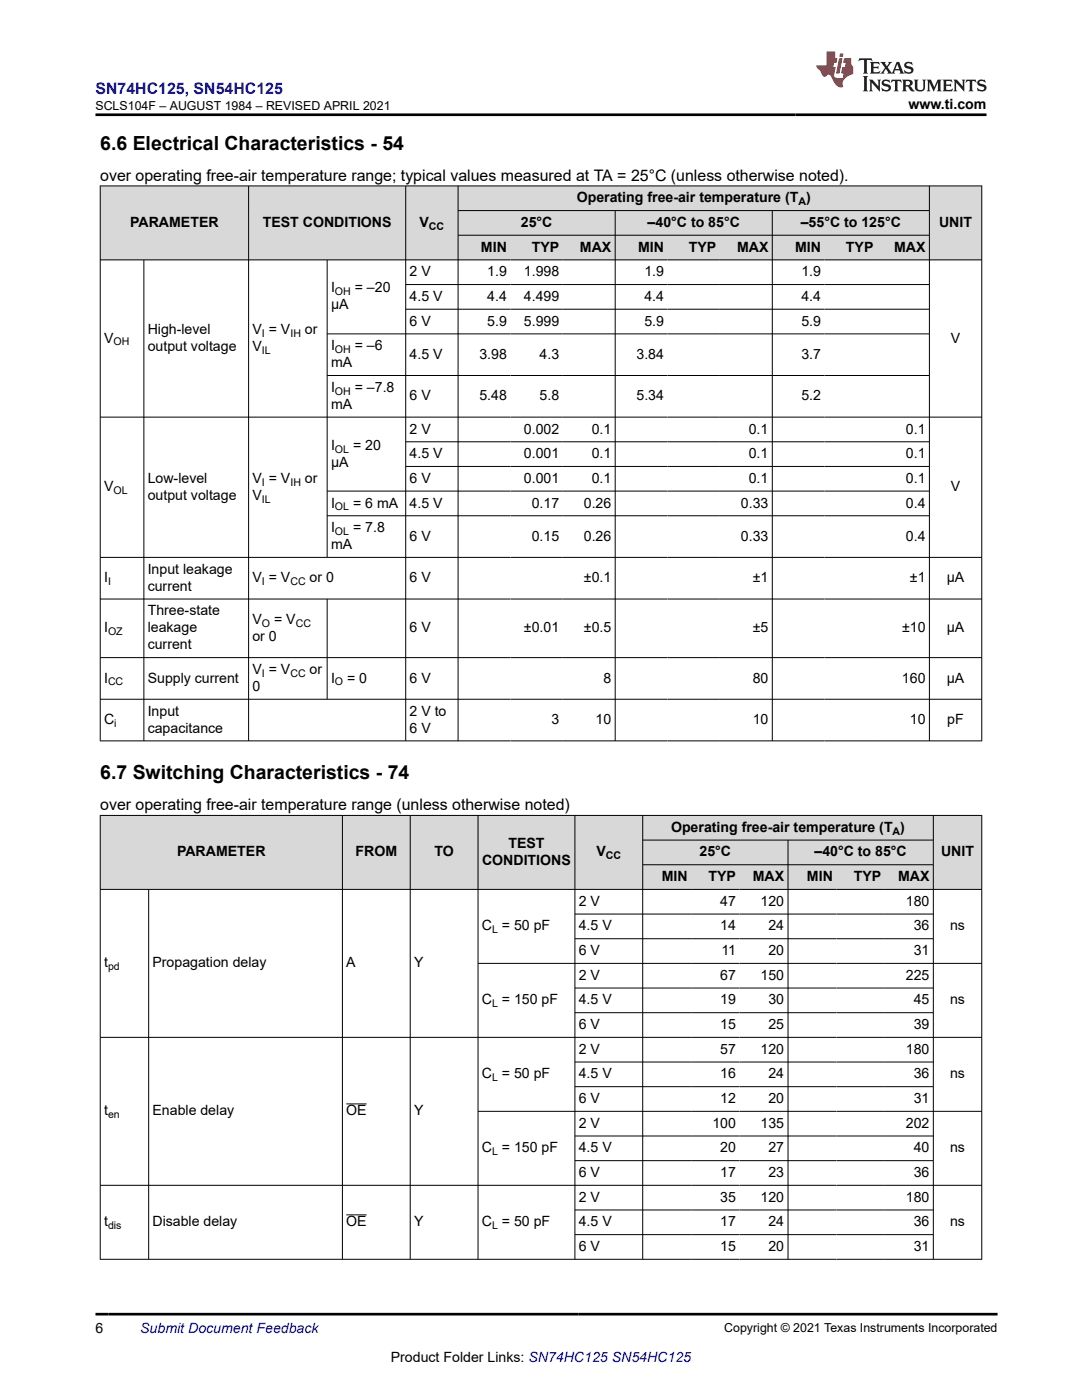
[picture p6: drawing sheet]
<svg xmlns="http://www.w3.org/2000/svg" width="216mm" height="279mm" viewBox="0 0 216 279" stroke-linecap="round" stroke-linejoin="round" font-family="sans-serif">
<g fill="#d8d8d8">
<path d="M20 37.1h175.9v4.9h-175.9z" fill-rule="evenodd"/>
<path d="M20.1 37.2h29.4v14.6h-29.4z" fill-rule="evenodd"/>
<path d="M49.7 37.2h31.2v14.6h-31.2z" fill-rule="evenodd"/>
<path d="M81 37.2h10.3v14.6h-10.3z" fill-rule="evenodd"/>
<path d="M91.5 37.2h93.9v4.8h-93.9z" fill-rule="evenodd"/>
<path d="M185.5 37.2h10.3v14.6h-10.3z" fill-rule="evenodd"/>
<path d="M91.5 42.1h31.2v4.8h-31.2z" fill-rule="evenodd"/>
<path d="M122.8 42.1h31.2v4.8h-31.2z" fill-rule="evenodd"/>
<path d="M154.2 42.1h31.2v4.8h-31.2z" fill-rule="evenodd"/>
<path d="M91.5 47h10.4v4.8h-10.4z" fill-rule="evenodd"/>
<path d="M101.9 47h10.4v4.8h-10.4z" fill-rule="evenodd"/>
<path d="M112.3 47h10.4v4.8h-10.4z" fill-rule="evenodd"/>
<path d="M122.8 47h10.4v4.8h-10.4z" fill-rule="evenodd"/>
<path d="M133.2 47h10.5v4.8h-10.5z" fill-rule="evenodd"/>
<path d="M143.7 47h10.3v4.8h-10.3z" fill-rule="evenodd"/>
<path d="M154.2 47h10.4v4.8h-10.4z" fill-rule="evenodd"/>
<path d="M164.6 47h10.4v4.8h-10.4z" fill-rule="evenodd"/>
<path d="M175 47h10.4v4.8h-10.4z" fill-rule="evenodd"/>
</g>
<g fill="none" stroke="#000" stroke-width=".2">
<path d="M19.9 37.1h176.1M20 37v110.9M49.6 37v110.9M81 37v110.9M91.4 37v110.9M185.5 37v110.9M195.9 37v110.9M19.9 51.9h176.1M28.7 51.9v96M65.3 51.9v59.4M81 56.8h104.5M91.4 42h94.1"/>
<path d="M91.4 46.9h94.1M122.8 42v105.9M154.1 42v105.9M65.3 66.6h120.2M65.3 74.9h120.2M81 61.7h104.5M19.9 83.2h176.1M81 88.2h104.5M81 93.1h104.5M185.5 98h-120.2M19.9 111.2h176.1M19.9 119.5h176.1"/>
<path d="M65.3 119.5v20.1M65.3 102.9h120.2M19.9 131.2h176.1M19.9 139.6h176.1M19.9 147.9h176.1"/>
</g>
<g fill="#d8d8d8">
<path d="M20 162.7h175.9v5h-175.9z" fill-rule="evenodd"/>
<path d="M20.1 162.8h48.2v14.6h-48.2z" fill-rule="evenodd"/>
<path d="M68.4 162.8h13.4v14.6h-13.4z" fill-rule="evenodd"/>
<path d="M81.9 162.8h13.4v14.6h-13.4z" fill-rule="evenodd"/>
<path d="M95.4 162.8h19.3v14.6h-19.3z" fill-rule="evenodd"/>
<path d="M114.8 162.8h13.4v14.6h-13.4z" fill-rule="evenodd"/>
<path d="M128.3 162.8h57.9v4.8h-57.9z" fill-rule="evenodd"/>
<path d="M186.3 162.8h9.5v14.6h-9.5z" fill-rule="evenodd"/>
<path d="M128.3 167.7h28.9v4.8h-28.9z" fill-rule="evenodd"/>
<path d="M157.3 167.7h28.9v4.8h-28.9z" fill-rule="evenodd"/>
<path d="M128.3 172.6h9.6v4.8h-9.6z" fill-rule="evenodd"/>
<path d="M137.9 172.6h9.7v4.8h-9.7z" fill-rule="evenodd"/>
<path d="M147.6 172.6h9.6v4.8h-9.6z" fill-rule="evenodd"/>
<path d="M157.3 172.6h9.6v4.8h-9.6z" fill-rule="evenodd"/>
<path d="M166.9 172.6h9.7v4.8h-9.7z" fill-rule="evenodd"/>
<path d="M176.6 172.6h9.6v4.8h-9.6z" fill-rule="evenodd"/>
</g>
<g fill="none" stroke="#000" stroke-width=".2">
<path d="M19.9 162.7h176.1M19.9 177.5h176.1M20 162.7v88.7M29.7 177.5v73.9M68.3 162.7v88.7M81.9 162.7v88.7M95.4 162.7v88.7M114.7 162.7v88.7M128.2 167.7h58.1M128.2 172.6h58.1M128.2 162.7v88.7M157.2 167.7v83.7"/>
<path d="M186.2 162.7v88.7M195.9 162.7v88.7M95.4 192.3h100.6M114.7 182.4h71.6M114.7 187.3h71.6M114.7 197.2h71.6M114.7 202.1h71.6M114.7 211.9h71.6M114.7 216.9h71.6M196 207h-176.1M19.9 236.6h176.1M69.1 220.3h4.1"/>
<path d="M95.4 221.8h100.6M114.7 226.7h71.6M114.7 231.6h71.6M19.9 251.3h176.1M69.1 242.5h4.1M114.7 241.5h71.6M114.7 246.4h71.6"/>
</g>
<path d="M171.5 11.6l-.2 .6 .5-.2h.6v.1v2.2l-.2 .4h1l-.2-.4v-2.2v-.1h.5l.6 .2-.2-.6zM173.6 12.4l.2 .3v1.6l-.2 .4h1.9l.1-.6a1.08 1.08 0 0 1-1.3 .2v-.7h.6l.4 .2v-.7l-.4 .2h-.6v-.5l.2-.2a1 1 0 0 1 1 .3l-.1-.5zM175.7 12.4l.9 1.1-1 1.2h.9l-.2-.2 .5-.8 .4 .8-.2 .2h1.6l-.2-.2 .2-.5h.9l.1 .5-.1 .2h.9l-.2-.4-.8-1.9h-.5l-.9 2.1-.9-1.1 .9-1h-.8l.2 .2-.4 .6-.4-.6 .2-.2zM179 12.8l.4 1h-.7zM180.7 12.5a.65 .65 0 0 0-.2 .7 .65 .65 0 0 0 .6 .5l.6 .1 .1 .3a.79 .79 0 0 1-.7 .4 .79 .79 0 0 1-.7-.5l.1 .7 .2-.1a.93 .93 0 0 0 1.1 0 .93 .93 0 0 0 .4-.9 1.46 1.46 0 0 0-1.2-.6l-.1-.3a1.09 1.09 0 0 1 1.2 .2l-.2-.6-.1 .1-.5-.2zM172.2 15.2l.2 .4v2.2l-.2 .4h1l-.2-.4v-2.2l.2-.4zM173.4 15.9l.2 .4v1.5l-.2 .4h.8l-.3-.4 .1-1.3 1.6 1.8v-2l.2-.4h-.7l.1 .2 .1 1.1-1.2-1.3zM176.2 16a.65 .65 0 0 0-.2 .8 .65 .65 0 0 0 .6 .4l.6 .2 .1 .2a.79 .79 0 0 1-.7 .4 .79 .79 0 0 1-.7-.5l.1 .7 .2-.1a.93 .93 0 0 0 1.1 .1 .93 .93 0 0 0 .4-1 1.46 1.46 0 0 0-1.2-.5l-.1-.4a1.09 1.09 0 0 1 1.2 .2l-.1-.6-.2 .1-.5-.1zM177.9 15.9l-.1 .6a.63 .63 0 0 1 .8-.3v1.6l-.3 .4h1l-.2-.4v-1.6a.66 .66 0 0 1 .8 .3l-.1-.6zM180 15.9l.2 .4v1.5l-.2 .4h1l-.2-.2-.1-.7h.5l.1 .2a.79 .79 0 0 0 1.2 .6l-1-.9a.61 .61 0 0 0 .6-.6 .61 .61 0 0 0-.5-.7zM180.8 16.2h.1a.47 .47 0 0 1 .5 .1 .47 .47 0 0 1 .1 .5l-.1 .1-.7 .1zM182.3 15.9l.2 .2a2.27 2.27 0 0 0 .4 2 1.04 1.04 0 0 0 1.7-.7v-1.3l.2-.2h-.8l.2 .4v1.1a.6 .6 0 0 1-.6 .6 .6 .6 0 0 1-.6-.6v-1.1l.3-.4zM184.9 15.9l.2 .4v1.5l-.2 .4h.8l-.3-.4v-1.4l.9 1.9 .9-1.9v1.4l-.3 .4h1l-.2-.4v-1.5l.2-.4h-.8l-.7 1.5-.6-1.5zM188.1 15.9l.2 .4v1.5l-.2 .4h1.9l.1-.6a1.09 1.09 0 0 1-1.3 .2v-.7h.6l.4 .2v-.6l-.4 .2h-.6v-.6l.2-.1a1.01 1.01 0 0 1 1 .3l-.1-.6zM190.2 15.9l.3 .4v1.5l-.3 .4h.8l-.2-.4v-1.3l1.6 1.8v-2l.2-.4h-.7l.2 .2v1.1l-1.2-1.3zM192.8 15.9l-.1 .6a.63 .63 0 0 1 .8-.3v1.6l-.3 .4h1l-.2-.4v-1.6a.66 .66 0 0 1 .8 .3l-.1-.6zM195.2 16a.65 .65 0 0 0-.2 .8 .65 .65 0 0 0 .6 .4l.6 .2 .2 .2a.79 .79 0 0 1-.7 .4 .79 .79 0 0 1-.7-.5l.1 .7 .2-.1a.93 .93 0 0 0 1 .1 .93 .93 0 0 0 .5-1 1.46 1.46 0 0 0-1.3-.5v-.4a1.09 1.09 0 0 1 1.2 .2l-.2-.6-.2 .1-.5-.1z" fill="#231f20"/>
<path d="M164.9 10.3v2.7h-2l.1 .4 .8 1a.95 .95 0 0 0 1 .9 .59 .59 0 0 1 .5-.4 .59 .59 0 0 1 .5 .3l.4 .8a1.59 1.59 0 0 0 2.1 1.4 1.61 1.61 0 0 1 1-2.3l1-.3-.1-1.5a1.59 1.59 0 0 1-.3-1.7h-1.5l-.2 .9h.6l-.2 .9h-.5l-.2 .9v.3l.4 .1-.1 .9h-.7a.73 .73 0 0 1-1-.7l.3-1.5h-.5l.1-.9h.5l.2-.9h-.5v-1.3zM167.4 11.6l-.6 3.1h.7l.6-3.1zM167.6 10.7l-.1 .6h.7l.1-.6z" fill="#ed1c24"/>
<path d="M19 22.9h177.8M19 262.3h180" fill="none" stroke="#000" stroke-width=".53"/>
<g font-size="3.9">
<text x="20" y="29.9">6.6 Electrical Characteristics - 54</text>
<text x="20" y="155.5">6.7 Switching Characteristics - 74</text>
</g>
<text font-size="3.2" fill="#00f" x="19" y="18.7">SN74HC125, SN54HC125</text>
<g font-size="3.2">
<text x="20" y="36.1">over operating free-air temperature range; typical values measured at TA = 25°C (unless otherwise noted).</text>
<text x="20" y="161.7">over operating free-air temperature range (unless otherwise noted)</text>
</g>
<g font-size="2.8">
<text x="181.3" y="21.8">www.ti.com</text>
<text x="115.1" y="40.4">Operating free-air temperature (T )</text>
<text x="26" y="45.3">PARAMETER</text>
<text x="52.4" y="45.3">TEST CONDITIONS</text>
<text x="83.7" y="45.3">V</text>
<text x="103.9" y="45.3">25°C</text>
<text x="129.2" y="45.3">–40°C to 85°C</text>
<text x="159.8" y="45.3">–55°C to 125°C</text>
<text x="187.4" y="45.3">UNIT</text>
<text x="96" y="50.2">MIN</text>
<text x="106.1" y="50.2">TYP</text>
<text x="115.7" y="50.2">MAX</text>
<text x="127.3" y="50.2">MIN</text>
<text x="137.5" y="50.2">TYP</text>
<text x="147.1" y="50.2">MAX</text>
<text x="158.7" y="50.2">MIN</text>
<text x="168.8" y="50.2">TYP</text>
<text x="178.4" y="50.2">MAX</text>
<text x="66" y="58.4">I</text>
<text x="70.8" y="58.4">= –20</text>
<text x="81.7" y="55.1">2 V</text>
<text x="97.2" y="55.1">1.9</text>
<text x="104.5" y="55.1">1.998</text>
<text x="128.6" y="55.1">1.9</text>
<text x="159.9" y="55.1">1.9</text>
<text x="66" y="61.8">µA</text>
<text x="81.7" y="60.1">4.5 V</text>
<text x="81.7" y="65">6 V</text>
<text x="97.2" y="60.1">4.4</text>
<text x="97.2" y="65">5.9</text>
<text x="104.5" y="60.1">4.499</text>
<text x="104.5" y="65">5.999</text>
<text x="128.6" y="60.1">4.4</text>
<text x="128.6" y="65">5.9</text>
<text x="159.9" y="60.1">4.4</text>
<text x="159.9" y="65">5.9</text>
<text x="20.8" y="68.4">V</text>
<text x="29.5" y="66.7">High-level</text>
<text x="29.5" y="70.1">output voltage</text>
<text x="50.4" y="70.1">V</text>
<text x="50.4" y="66.7">V = V</text>
<text x="60.8" y="66.7">or</text>
<text x="66" y="69.9">I</text>
<text x="70.8" y="69.9">= –6</text>
<text x="81.7" y="71.6">4.5 V</text>
<text x="95.7" y="71.6">3.98</text>
<text x="107.7" y="71.6">4.3</text>
<text x="127" y="71.6">3.84</text>
<text x="159.9" y="71.6">3.7</text>
<text x="189.7" y="68.4">V</text>
<text x="66" y="73.3">mA</text>
<text x="66" y="78.2">I</text>
<text x="66" y="81.6">mA</text>
<text x="70.8" y="78.2">= –7.8</text>
<text x="81.7" y="79.9">6 V</text>
<text x="95.7" y="79.9">5.48</text>
<text x="107.7" y="79.9">5.8</text>
<text x="127" y="79.9">5.34</text>
<text x="159.9" y="79.9">5.2</text>
<text x="66" y="89.7">I</text>
<text x="70.4" y="89.7">= 20</text>
<text x="81.7" y="86.5">2 V</text>
<text x="104.5" y="86.5">0.002</text>
<text x="118.1" y="86.5">0.1</text>
<text x="149.4" y="86.5">0.1</text>
<text x="180.8" y="86.5">0.1</text>
<text x="66" y="93.1">µA</text>
<text x="81.7" y="91.4">4.5 V</text>
<text x="104.5" y="91.4">0.001</text>
<text x="118.1" y="91.4">0.1</text>
<text x="149.4" y="91.4">0.1</text>
<text x="180.8" y="91.4">0.1</text>
<text x="20.8" y="98.1">V</text>
<text x="29.5" y="96.4">Low-level</text>
<text x="29.5" y="99.7">output voltage</text>
<text x="50.4" y="96.4">V = V</text>
<text x="50.4" y="99.7">V</text>
<text x="60.8" y="96.4">or</text>
<text x="66" y="101.3">I</text>
<text x="70.4" y="101.3">= 6 mA</text>
<text x="81.7" y="101.3">4.5 V</text>
<text x="81.7" y="96.4">6 V</text>
<text x="104.5" y="96.4">0.001</text>
<text x="106.1" y="101.3">0.17</text>
<text x="116.5" y="101.3">0.26</text>
<text x="118.1" y="96.4">0.1</text>
<text x="147.8" y="101.3">0.33</text>
<text x="149.4" y="96.4">0.1</text>
<text x="180.8" y="96.4">0.1</text>
<text x="180.8" y="101.3">0.4</text>
<text x="189.7" y="98.1">V</text>
<text x="66" y="106.2">I</text>
<text x="70.4" y="106.2">= 7.8</text>
<text x="81.7" y="107.9">6 V</text>
<text x="106.1" y="107.9">0.15</text>
<text x="116.5" y="107.9">0.26</text>
<text x="147.8" y="107.9">0.33</text>
<text x="180.8" y="107.9">0.4</text>
<text x="66" y="109.6">mA</text>
<text x="20.8" y="116.2">I</text>
<text x="29.5" y="114.5">Input leakage</text>
<text x="29.5" y="117.9">current</text>
<text x="50.4" y="116.2">V = V</text>
<text x="61.8" y="116.2">or 0</text>
<text x="81.7" y="116.2">6 V</text>
<text x="116.5" y="116.2">±0.1</text>
<text x="150.2" y="116.2">±1</text>
<text x="181.6" y="116.2">±1</text>
<text x="188.9" y="116.2">µA</text>
<text x="29.5" y="122.8">Three-state</text>
<text x="50.4" y="124.5">V</text>
<text x="54.7" y="124.5">= V</text>
<text x="20.8" y="126.2">I</text>
<text x="29.5" y="126.2">leakage</text>
<text x="29.5" y="129.6">current</text>
<text x="50.4" y="127.9">or 0</text>
<text x="81.7" y="126.2">6 V</text>
<text x="104.6" y="126.2">±0.01</text>
<text x="116.5" y="126.2">±0.5</text>
<text x="150.2" y="126.2">±5</text>
<text x="180" y="126.2">±10</text>
<text x="188.9" y="126.2">µA</text>
<text x="20.8" y="136.2">I</text>
<text x="29.5" y="136.2">Supply current</text>
<text x="50.4" y="134.5">V = V</text>
<text x="50.4" y="137.9">0</text>
<text x="61.8" y="134.5">or</text>
<text x="66" y="136.2">I</text>
<text x="69.3" y="136.2">= 0</text>
<text x="81.7" y="136.2">6 V</text>
<text x="120.4" y="136.2">8</text>
<text x="150.2" y="136.2">80</text>
<text x="180" y="136.2">160</text>
<text x="188.9" y="136.2">µA</text>
<text x="29.5" y="142.8">Input</text>
<text x="81.7" y="142.8">2 V to</text>
<text x="20.8" y="144.5">C</text>
<text x="29.5" y="146.2">capacitance</text>
<text x="81.7" y="146.2">6 V</text>
<text x="110" y="144.5">3</text>
<text x="118.8" y="144.5">10</text>
<text x="150.2" y="144.5">10</text>
<text x="181.5" y="144.5">10</text>
<text x="189" y="144.5">pF</text>
<text x="133.9" y="166">Operating free-air temperature (T )</text>
<text x="35.3" y="170.9">PARAMETER</text>
<text x="70.9" y="170.9">FROM</text>
<text x="86.7" y="170.9">TO</text>
<text x="96.2" y="172.6">CONDITIONS</text>
<text x="101.4" y="169.2">TEST</text>
<text x="119" y="170.9">V</text>
<text x="139.6" y="170.9">25°C</text>
<text x="162.5" y="170.9">–40°C to 85°C</text>
<text x="187.8" y="170.9">UNIT</text>
<text x="132" y="175.9">MIN</text>
<text x="141.4" y="175.9">TYP</text>
<text x="150.2" y="175.9">MAX</text>
<text x="161" y="175.9">MIN</text>
<text x="170.4" y="175.9">TYP</text>
<text x="179.2" y="175.9">MAX</text>
<text x="96.2" y="185.7">C = 50 pF</text>
<text x="115.5" y="180.8">2 V</text>
<text x="115.5" y="185.7">4.5 V</text>
<text x="143.7" y="180.8">47</text>
<text x="143.7" y="185.7">14</text>
<text x="151.8" y="180.8">120</text>
<text x="153.3" y="185.7">24</text>
<text x="180.8" y="180.8">180</text>
<text x="182.3" y="185.7">36</text>
<text x="189.6" y="185.7">ns</text>
<text x="115.5" y="190.6">6 V</text>
<text x="143.9" y="190.6">11</text>
<text x="153.3" y="190.6">20</text>
<text x="182.3" y="190.6">31</text>
<text x="20.8" y="193.1">t</text>
<text x="30.4" y="193.1">Propagation delay</text>
<text x="69.1" y="193.1">A</text>
<text x="82.6" y="193.1">Y</text>
<text x="115.5" y="195.5">2 V</text>
<text x="143.7" y="195.5">67</text>
<text x="151.8" y="195.5">150</text>
<text x="180.8" y="195.5">225</text>
<text x="96.2" y="200.5">C = 150 pF</text>
<text x="115.5" y="200.5">4.5 V</text>
<text x="143.7" y="200.5">19</text>
<text x="153.3" y="200.5">30</text>
<text x="182.3" y="200.5">45</text>
<text x="189.6" y="200.5">ns</text>
<text x="115.5" y="205.4">6 V</text>
<text x="143.7" y="205.4">15</text>
<text x="153.3" y="205.4">25</text>
<text x="182.3" y="205.4">39</text>
<text x="96.2" y="215.2">C = 50 pF</text>
<text x="115.5" y="210.3">2 V</text>
<text x="115.5" y="215.2">4.5 V</text>
<text x="143.7" y="210.3">57</text>
<text x="143.7" y="215.2">16</text>
<text x="151.8" y="210.3">120</text>
<text x="153.3" y="215.2">24</text>
<text x="180.8" y="210.3">180</text>
<text x="182.3" y="215.2">36</text>
<text x="189.6" y="215.2">ns</text>
<text x="115.5" y="220.1">6 V</text>
<text x="143.7" y="220.1">12</text>
<text x="153.3" y="220.1">20</text>
<text x="182.3" y="220.1">31</text>
<text x="20.8" y="222.6">t</text>
<text x="30.4" y="222.6">Enable delay</text>
<text x="69.1" y="222.6">OE</text>
<text x="82.6" y="222.6">Y</text>
<text x="115.5" y="225.1">2 V</text>
<text x="142.2" y="225.1">100</text>
<text x="151.8" y="225.1">135</text>
<text x="180.8" y="225.1">202</text>
<text x="96.2" y="230">C = 150 pF</text>
<text x="115.5" y="230">4.5 V</text>
<text x="143.7" y="230">20</text>
<text x="153.3" y="230">27</text>
<text x="182.3" y="230">40</text>
<text x="189.6" y="230">ns</text>
<text x="115.5" y="234.9">6 V</text>
<text x="115.5" y="239.8">2 V</text>
<text x="143.7" y="234.9">17</text>
<text x="143.7" y="239.8">35</text>
<text x="151.8" y="239.8">120</text>
<text x="153.3" y="234.9">23</text>
<text x="180.8" y="239.8">180</text>
<text x="182.3" y="234.9">36</text>
<text x="20.8" y="244.8">t</text>
<text x="30.4" y="244.8">Disable delay</text>
<text x="69.1" y="244.8">OE</text>
<text x="82.6" y="244.8">Y</text>
<text x="96.2" y="244.8">C = 50 pF</text>
<text x="115.5" y="244.8">4.5 V</text>
<text x="143.7" y="244.8">17</text>
<text x="153.3" y="244.8">24</text>
<text x="182.3" y="244.8">36</text>
<text x="189.6" y="244.8">ns</text>
<text x="115.5" y="249.7">6 V</text>
<text x="143.7" y="249.7">15</text>
<text x="153.3" y="249.7">20</text>
<text x="182.3" y="249.7">31</text>
<text x="19" y="266.1">6</text>
<text x="78" y="271.7">Product Folder Links: SN74HC125 SN54HC125</text>
</g>
<text font-size="2.8" fill="#00f" x="28" y="266.1">Submit Document Feedback</text>
<g font-size="2.5">
<text x="19" y="21.9">SCLS104F – AUGUST 1984 – REVISED APRIL 2021</text>
<text x="144.5" y="265.8">Copyright © 2021 Texas Instruments Incorporated</text>
</g>
<g font-size="2.1">
<text x="159.3" y="40.9">A</text>
<text x="85.6" y="45.9">CC</text>
<text x="66.8" y="58.9">OH</text>
<text x="22.7" y="68.9">OH</text>
<text x="52.3" y="70.6">IL</text>
<text x="52.3" y="67.2">I</text>
<text x="57.9" y="67.2">IH</text>
<text x="66.8" y="70.5">OH</text>
<text x="66.8" y="78.8">OH</text>
<text x="66.8" y="90.3">OL</text>
<text x="22.7" y="98.6">OL</text>
<text x="52.3" y="96.9">I</text>
<text x="52.3" y="100.3">IL</text>
<text x="57.9" y="96.9">IH</text>
<text x="66.8" y="101.8">OL</text>
<text x="66.8" y="106.8">OL</text>
<text x="21.6" y="116.8">I</text>
<text x="52.3" y="116.8">I</text>
<text x="57.9" y="116.8">CC</text>
<text x="52.3" y="125.1">O</text>
<text x="59" y="125.1">CC</text>
<text x="21.6" y="126.8">OZ</text>
<text x="21.6" y="136.8">CC</text>
<text x="52.3" y="135.1">I</text>
<text x="57.9" y="135.1">CC</text>
<text x="66.8" y="136.8">O</text>
<text x="22.8" y="145.1">i</text>
<text x="178.1" y="166.6">A</text>
<text x="120.9" y="171.5">CC</text>
<text x="98.2" y="186.3">L</text>
<text x="21.6" y="193.6">pd</text>
<text x="98.2" y="201">L</text>
<text x="98.2" y="215.8">L</text>
<text x="21.6" y="223.2">en</text>
<text x="98.2" y="230.6">L</text>
<text x="21.6" y="245.3">dis</text>
<text x="98.2" y="245.3">L</text>
</g>
</svg>
